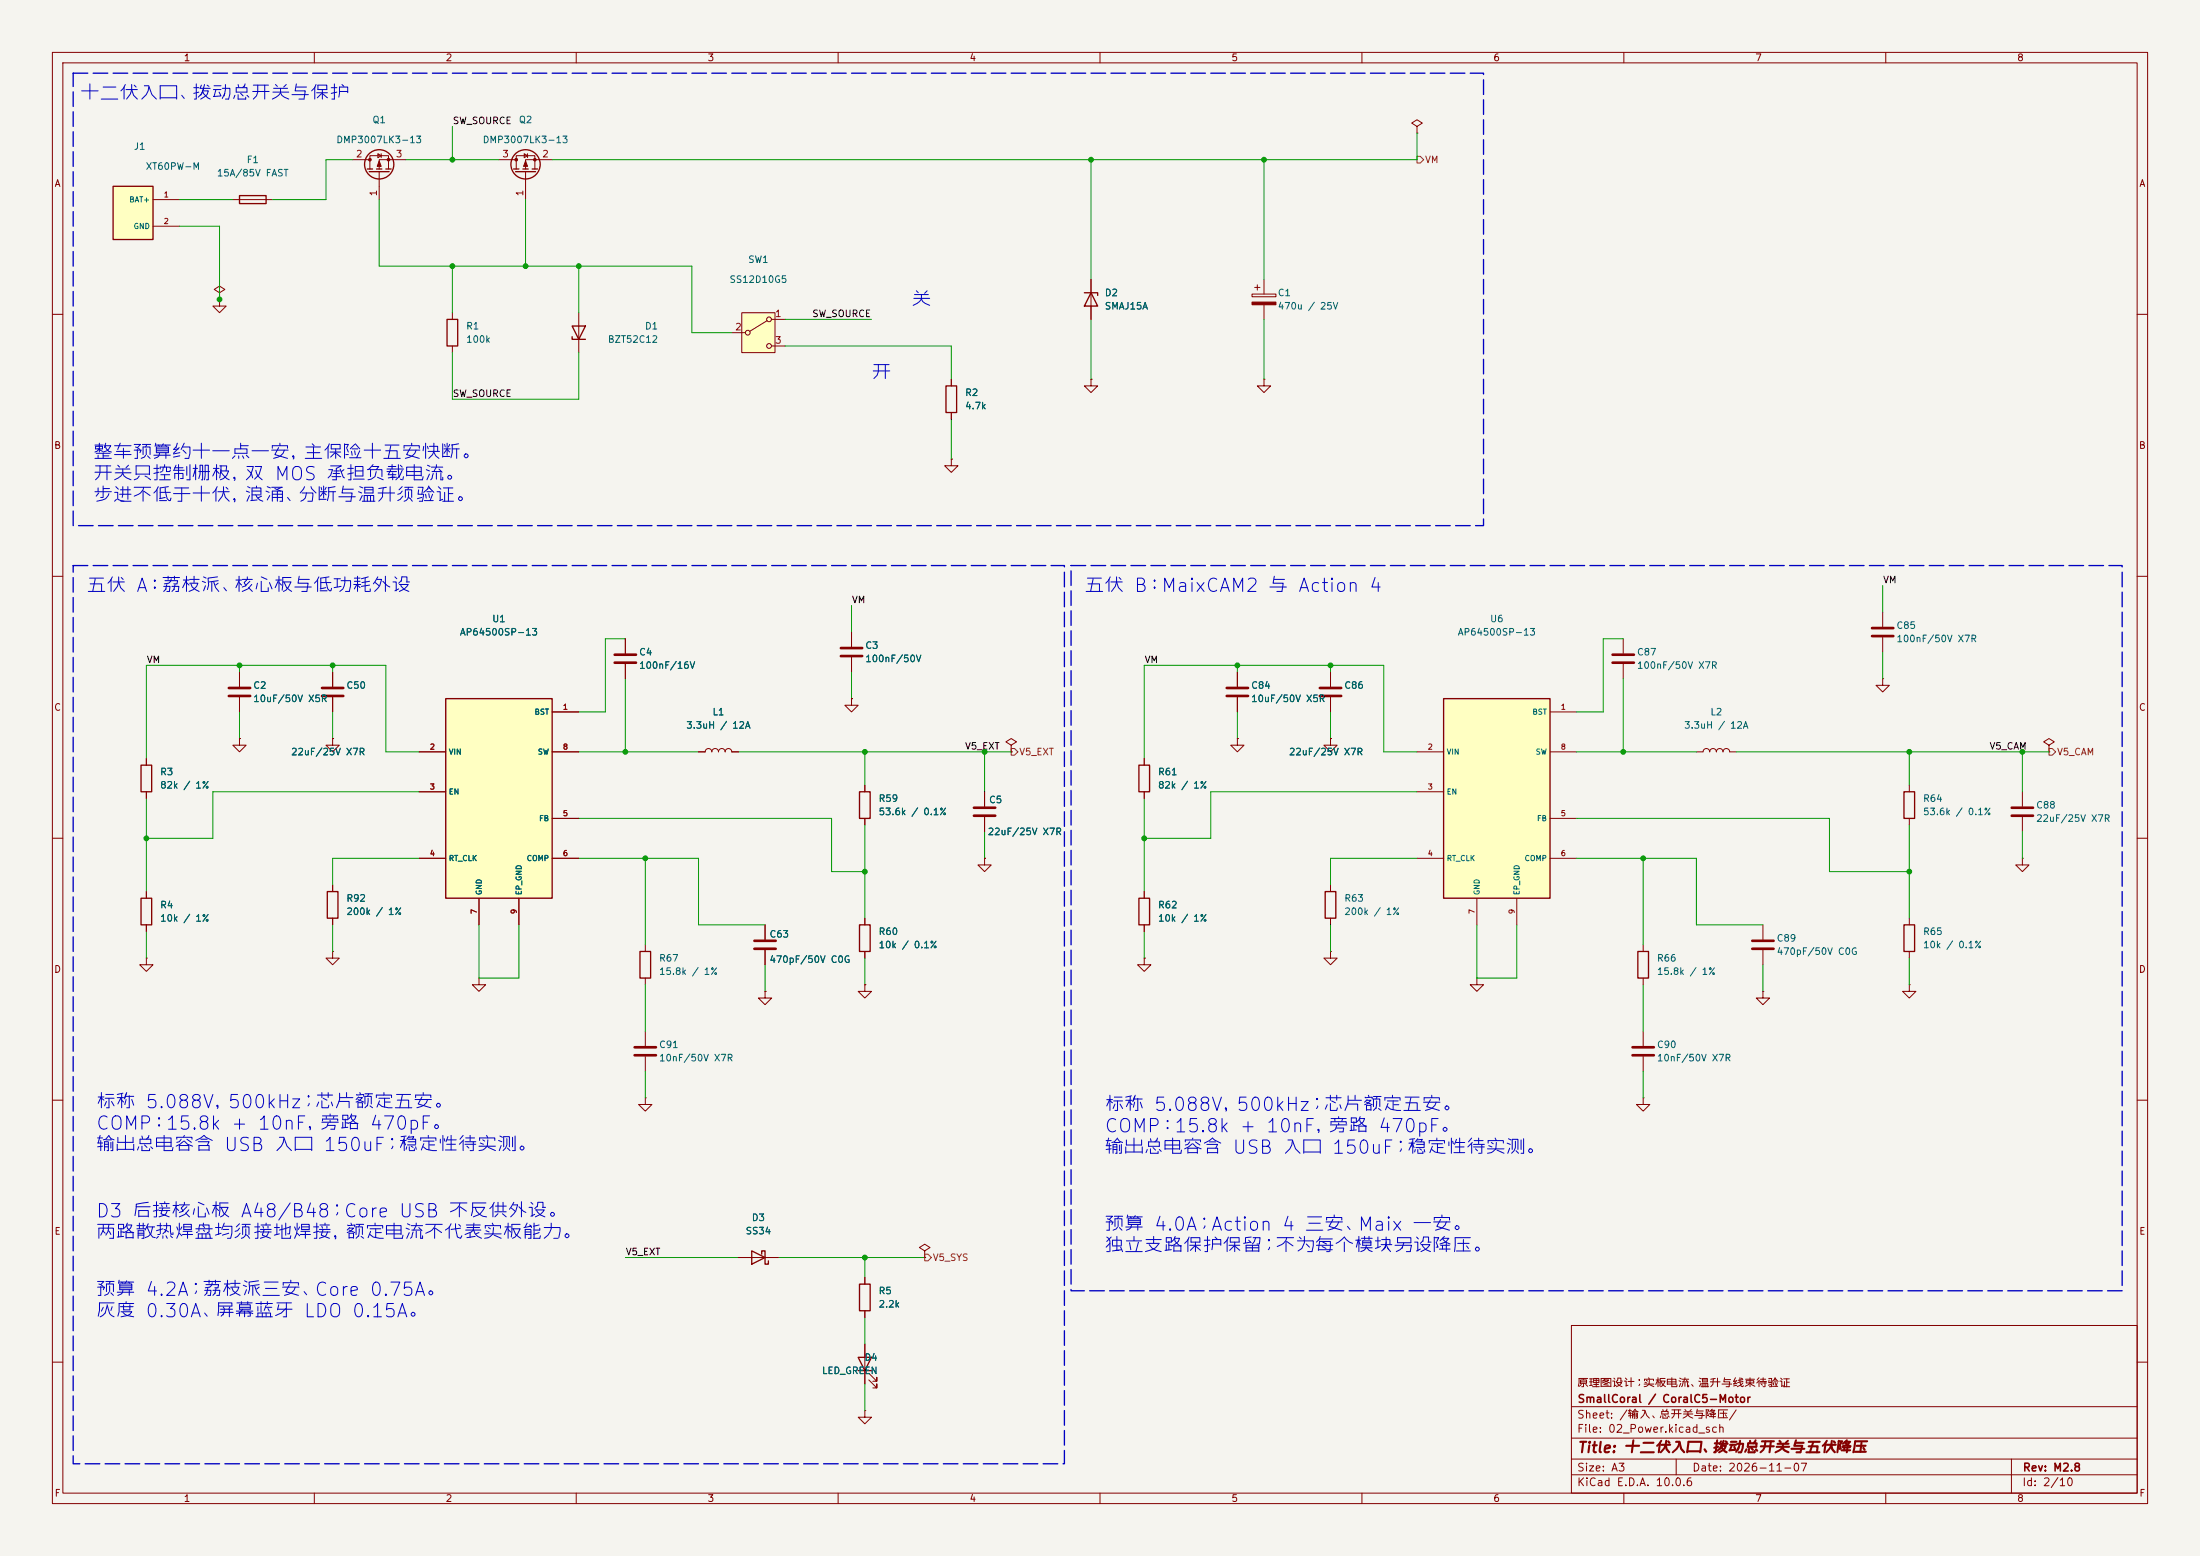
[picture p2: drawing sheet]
<svg xmlns="http://www.w3.org/2000/svg" width="420mm" height="297mm" viewBox="0 0 420 297" stroke-linecap="round" stroke-linejoin="round" font-family="sans-serif">
<path d="M0 0h420v297h-420z" fill="#f5f4ef" stroke="#f5f4ef" stroke-width=".19"/>
<g fill="none" stroke="#840000" stroke-width=".19">
<path d="M10 10h400v277h-400zM12 12h396v273h-396zM60 10v2M110 10v2M160 10v2M210 10v2M260 10v2M310 10v2M360 10v2M44.4 38.1h7.7M41.9 57.2v1.2h1.3l-1.3 1.3-1.3-1.3h1.3M41.9 57.2h.1"/>
<path d="M86.4 59.7v1.3M10 60h2M86.4 66v1.3M408 60h2M10 110h2M408 110h2M10 160h2M165.1 149.9v1.2M165.1 156.2v1.3M408 160h2M313.7 180.3v1.3M313.7 186.7v1.3"/>
<path d="M10 210h2M408 210h2M300 253h108v32h-108zM10 260h2M300 278.5h108M300 274.5h108M300 268.5h108M320 278.5v3M384 278.5v6.5M408 260h2M60 285v2M110 285v2"/>
<path d="M160 285v2M210 285v2M260 285v2M300 281.5h108M310 285v2M360 285v2"/>
</g>
<path d="M45.7 37.3h5.1v1.6h-5.1zM85.3 61h2.1v5h-2.1zM164.1 151.1h2v5.1h-2zM312.7 181.6h2v5.1h-2z" fill="none" stroke="#840000" stroke-width=".25"/>
<path d="M21.6 35.6h7.6v10.1h-7.6z" fill="#ffffc2"/>
<g fill="none" stroke="#840000" stroke-width=".25">
<path d="M21.6 35.6h7.6v10.1h-7.6zM70.1 32.3h1M70.5 32.8h3.8M71.9 32.3h1M73.7 32.3h1M98 32.3h1.1M98.4 32.8h3.8M99.8 32.3h1M101.6 32.3h1M26.9 146.1h2.1v5h-2.1zM217.4 146.1h2.1v5h-2.1zM26.9 171.5h2.1v5h-2.1z"/>
<path d="M62.5 170.2h2v5.1h-2zM217.4 171.5h2.1v5h-2.1zM253 170.2h2v5.1h-2zM122.2 181.6h2v5.1h-2zM143.5 238.8l2.5 1.2-2.5 1.3zM145.4 239.4v-.6h.6v2.5h.7v-.6M163.8 259.1h2.6l-1.3 2.5zM164.1 245.1h2v5.1h-2zM163.8 261.6h2.6"/>
<circle cx="72.4" cy="31.4" r="2.79"/>
<circle cx="100.3" cy="31.4" r="2.79"/>
</g>
<g fill="none" stroke="#840000" stroke-width=".19">
<path d="M29.2 38.1h5.1M67.3 30.5h3.3M70.6 32.3v-2.6h3.6v2.6M72.1 29.3l.7 .4-.7 .4zM72.4 32.8v5.3M72.8 29.3v.8M77.5 30.5h-5.1v1.8M95.2 30.5h3.4M98.6 32.3v-2.6h3.5v2.6M100.1 29.3l.6 .4-.6 .4zM100.3 32.8v5.3M100.7 29.3v.8"/>
<path d="M105.4 30.5h-5.1v1.8M270.5 24.1l1-.6-1-.6-1 .6 1 .6v1.3M270.5 25.4h.1M29.2 43.2h5.1M239 56.1h4.6v.5h-4.6zM239.5 54.9h1M240 54.4v1M241.3 53.3v2.8M241.3 58.2v2.8M208.3 72.4v1.3h1.2l-1.2 1.2-1.3-1.2h1.3M208.3 72.4h.1M241.3 72.4v1.3h1.3l-1.3 1.2-1.3-1.2h1.3"/>
<path d="M241.3 72.4h.1M45.7 128.3v2.8M45.7 133.1v2.8M63.5 128.3v2.8M63.5 133.1v2.8M162.6 133.4v1.2h1.2l-1.2 1.3-1.3-1.3h1.3M162.6 133.4h.1M236.2 128.3v2.8M236.2 133.1v2.8M254 128.3v2.8M254 133.1v2.8M27.9 144.8v1.3"/>
<path d="M27.9 151.1v1.3M45.7 141v1.2h1.3l-1.3 1.3-1.3-1.3h1.3M45.7 141h.1M63.5 141v1.2h1.3l-1.3 1.3-1.3-1.3h1.3M63.5 141h.1M133.3 143.5h1.3a.64 .64 0 0 1 .7-.6 .64 .64 0 0 1 .6 .6 .64 .64 0 0 1 .6-.6 .64 .64 0 0 1 .7 .6 .64 .64 0 0 1 .6-.6 .64 .64 0 0 1 .6 .6 .64 .64 0 0 1 .7-.6 .64 .64 0 0 1 .6 .6h1.3M218.4 144.8v1.3M218.4 151.1v1.3M236.2 141v1.2h1.3l-1.3 1.3-1.3-1.3h1.3M236.2 141h.1M254 141v1.2h1.3l-1.3 1.3-1.3-1.3h1.3M254 141h.1"/>
<path d="M391.2 142.2l1-.6-1-.6-1.1 .6 1.1 .6v1.3M391.2 143.5h.1M27.9 170.2v1.3M27.9 176.5v1.3M63.5 168.9v1.3M63.5 175.3v1.2M188 163.8v1.3h1.2l-1.2 1.3-1.3-1.3h1.3M188 163.8h.1M218.4 170.2v1.3M218.4 176.5v1.3M254 168.9v1.3M254 175.3v1.2"/>
<path d="M27.9 182.9v1.3h1.3l-1.3 1.2-1.2-1.2h1.2M27.9 182.9h.1M63.5 181.6v1.3h1.3l-1.3 1.3-1.3-1.3h1.3M63.5 181.6h.1M123.2 180.3v1.3M123.2 186.7v1.3M146 189.2v1.3h1.3l-1.3 1.3-1.2-1.3h1.2M146 189.2h.1M165.1 188v1.2h1.3l-1.3 1.3-1.3-1.3h1.3M165.1 188h.1M218.4 182.9v1.3h1.3l-1.3 1.2-1.2-1.2h1.2M218.4 182.9h.1"/>
<path d="M254 181.6v1.3h1.3l-1.3 1.3-1.3-1.3h1.3M254 181.6h.1M123.2 209.6v1.2h1.3l-1.3 1.3-1.3-1.3h1.3M123.2 209.6h.1M176.5 238.8l1-.7-1-.6-1 .6 1 .7v1.2M141 240h7.6M165.1 243.8v1.3M165.1 250.2v1.3M165.1 256.5v7.7M176.5 240h.1M165.9 263.4l1.5 1.5v-.7v.7h-.8M165.9 262.1l1.5 1.6v-.8v.8h-.8"/>
</g>
<path d="M43.7 131.3h4.1M43.7 132.8h4.1M61.5 131.3h4M61.5 132.8h4M234.2 131.3h4.1M234.2 132.8h4.1M252 131.3h4M252 132.8h4" fill="none" stroke="#840000" stroke-width=".51"/>
<g fill="#840000" stroke="#840000" stroke-width=".19">
<path d="M100.3 30.7l.4 1.1h-.8z"/>
<path d="M239 57.7h4.6v.5h-4.6z"/>
<path d="M72.4 30.7l.4 1.1h-.8z"/>
<circle cx="98.6" cy="30.5" r=".25"/>
<circle cx="102.1" cy="30.5" r=".25"/>
<circle cx="70.6" cy="30.5" r=".25"/>
<circle cx="74.2" cy="30.5" r=".25"/>
</g>
<path d="M85.1 133.4h20.3v38.1h-20.3z" fill="#ffffc2"/>
<path d="M207 55.9h2.5v.5M208.3 55.9l1.2 2.5h-2.5zM180.6 73.7h2v5h-2zM85.1 133.4h20.3v38.1h-20.3zM164.1 176.5h2v5.1h-2z" fill="none" stroke="#840000" stroke-width=".25"/>
<g fill="none" stroke="#840000" stroke-width=".19">
<path d="M41.9 55.9l1-.7-1-.6-1 .6 1 .7v1.3M41.9 57.2h.1M208.3 53.3v7.7M181.6 72.4v1.3M181.6 78.7v1.3M181.6 87.6v1.3h1.3l-1.3 1.3-1.3-1.3h1.3M181.6 87.6h.1M105.4 135.9h5.1M119.4 121.9v2.8M119.4 126.7v2.8M162.6 120.7v2.7M162.6 125.5v2.8"/>
<path d="M80 143.5h5.1M80 151.1h5.1M105.4 143.5h5.1M105.4 156.2h5.1M188 151.1v2.8M188 156v2.8M193 142.2l1.1-.6-1.1-.6-1 .6 1 .6v1.3M193 143.5h.1M80 163.8h5.1M91.4 171.5v5M99.1 171.5v5M105.4 163.8h5.1"/>
<path d="M146 176.5v2.8M165.1 175.3v1.2M91.4 186.7v1.3h1.3l-1.3 1.2-1.2-1.2h1.2M91.4 186.7h.1M123.2 196.9v2.7M146 181.4v2.8M165.1 181.6v1.3M123.2 201.7v2.8M165.1 269.2v1.3h1.3l-1.3 1.3-1.3-1.3h1.3M165.1 269.2h.1"/>
</g>
<path d="M117.3 125h4.1M117.3 126.5h4.1M160.5 123.7h4.1M160.5 125.2h4.1M185.9 154.2h4.1M185.9 155.7h4.1M144 179.6h4.1M121.2 199.9h4M144 181.1h4.1M121.2 201.4h4" fill="none" stroke="#840000" stroke-width=".51"/>
<path d="M141.6 59.7h6.4v7.6h-6.4z" fill="#ffffc2"/>
<g fill="none" stroke="#840000" stroke-width=".19">
<path d="M110.5 59.7v7.6M141.6 59.7h6.4v7.6h-6.4zM139.7 63.5h2.5M146.4 61.2l-3.3 2M147.3 61h2.6M147.3 66h2.6M309.9 121.9v2.8M309.9 126.7v2.8M386.1 151.1v2.8M386.1 156v2.8M281.9 186.7v1.3h1.3l-1.3 1.2-1.2-1.2h1.2M281.9 186.7h.1"/>
<circle cx="142.7" cy="63.5" r=".46"/>
<circle cx="146.8" cy="61" r=".46"/>
<circle cx="146.8" cy="66" r=".46"/>
</g>
<path d="M109.2 64.3v.5h2.6M109.2 62.2h2.6l-1.3 2.6z" fill="none" stroke="#840000" stroke-width=".25"/>
<path d="M307.8 125h4.1M307.8 126.5h4.1M384 154.2h4.1M384 155.7h4.1" fill="none" stroke="#840000" stroke-width=".51"/>
<path d="M275.6 133.4h20.3v38.1h-20.3z" fill="#ffffc2"/>
<path d="M275.6 133.4h20.3v38.1h-20.3zM363.5 151.1h2v5.1h-2zM363.5 176.5h2v5.1h-2z" fill="none" stroke="#840000" stroke-width=".25"/>
<g fill="none" stroke="#840000" stroke-width=".19">
<path d="M41.9 57.2h.1M208.3 53.3v2.6M208.3 58.4v2.6M181.6 72.4v1.3M181.6 78.7v1.3M208.3 72.4h.1M181.6 87.6h.1M359.4 116.8v2.8M45.7 128.3v2.8M45.7 133.1v2.8M63.5 128.3v2.8M63.5 133.1v2.8"/>
<path d="M105.4 135.9h5.1M119.4 121.9v2.8M119.4 126.7v2.8M162.6 133.4h.1M162.6 120.7v2.7M162.6 125.5v2.8M236.2 128.3v2.8M236.2 133.1v2.8M254 128.3v2.8M254 133.1v2.8M295.9 135.9h5.1M359.4 129.5v1.3h1.3l-1.3 1.3-1.3-1.3h1.3"/>
<path d="M359.4 129.5h.1M359.4 121.7v2.8M27.9 144.8v1.3M27.9 151.1v1.3M45.7 141h.1M63.5 141h.1M80 143.5h5.1M80 151.1h5.1M105.4 143.5h5.1M105.4 156.2h5.1M133.3 143.5h1.3M139.7 143.5h1.3"/>
<path d="M165.1 149.9v1.2M165.1 156.2v1.3M188 151.1v2.8M188 156v2.8M193 143.5h.1M218.4 144.8v1.3M218.4 151.1v1.3M236.2 141h.1M254 141h.1M270.5 143.5h5.1M270.5 151.1h5.1M295.9 143.5h5.1"/>
<path d="M295.9 156.2h5.1M323.8 143.5h1.3a.64 .64 0 0 1 .7-.6 .64 .64 0 0 1 .6 .6 .64 .64 0 0 1 .6-.6 .64 .64 0 0 1 .7 .6 .64 .64 0 0 1 .6-.6 .64 .64 0 0 1 .6 .6 .64 .64 0 0 1 .7-.6 .64 .64 0 0 1 .6 .6h1.3M364.5 149.9v1.2M364.5 156.2v1.3M27.9 170.2v1.3M27.9 176.5v1.3M63.5 168.9v1.3M63.5 175.3v1.2M80 163.8h5.1M91.4 171.5v5M99.1 171.5v5M105.4 163.8h5.1"/>
<path d="M146 176.5v2.8M165.1 175.3v1.2M188 163.8h.1M218.4 170.2v1.3M218.4 176.5v1.3M270.5 163.8h5.1M281.9 171.5v5M289.6 171.5v5M295.9 163.8h5.1M336.5 176.5v2.8M364.5 175.3v1.2M386.1 163.8v1.3h1.2l-1.2 1.3-1.3-1.3h1.3"/>
<path d="M386.1 163.8h.1M146 189.2h.1M146 181.4v2.8M165.1 188h.1M165.1 181.6v1.3M218.4 182.9h.1M313.7 196.9v2.7M336.5 189.2v1.3h1.3l-1.3 1.3-1.2-1.3h1.2M336.5 189.2h.1M336.5 181.4v2.8M364.5 188v1.2h1.3l-1.3 1.3-1.3-1.3h1.3M364.5 188h.1"/>
<path d="M364.5 181.6v1.3M313.7 209.6v1.2h1.3l-1.3 1.3-1.3-1.3h1.3M313.7 209.6h.1M313.7 201.7v2.8M141 240h2.5M146 240h2.6M165.1 243.8v1.3M165.1 250.2v1.3M165.1 256.5v2.6M176.5 240h.1M165.1 261.6v2.6"/>
</g>
<path d="M357.4 119.9h4M357.4 121.4h4M334.5 179.6h4.1M311.7 199.9h4M334.5 181.1h4.1M311.7 201.4h4" fill="none" stroke="#840000" stroke-width=".51"/>
<path d="M270.5 29.8h.6l.7 .7-.7 .6h-.6zM193 142.9h.7l.6 .6-.6 .6h-.7zM391.2 142.9h.6l.6 .6-.6 .6h-.6zM176.5 239.4h.7l.6 .6-.6 .7h-.7z" fill="none" stroke="#725600" stroke-width=".19"/>
<g fill="none" stroke="#009600" stroke-width=".19">
<path d="M34.3 38.1h10.1M67.3 30.5h-5.1v7.6h-10.1M72.4 38.1v12.7h59.7v12.7h7.6M77.5 30.5h17.7M86.4 24.1v6.4M100.3 38.1v12.7M208.3 30.5v22.8M241.3 30.5v22.8M270.5 25.4v5.1h-165.1M34.3 43.2h7.6v14M86.4 50.8v8.9M110.5 50.8v8.9"/>
<path d="M86.4 67.3v8.9h24.1v-8.9M149.9 66h31.7v6.4M149.9 61h16.5M208.3 61v11.4M241.3 61v11.4M181.6 80v7.6M162.6 115.6v5.1M359.4 111.8v5M45.7 127v1.3M45.7 135.9v5.1M63.5 127v1.3M63.5 135.9v5.1"/>
<path d="M119.4 129.5v14M119.4 121.9h-3.8v14h-5.1M162.6 128.3v5.1M236.2 127v1.3M236.2 135.9v5.1M254 127v1.3M254 135.9v5.1M309.9 121.9h-3.8v14h-5.1M309.9 129.5v14M359.4 124.5v5M27.9 152.4v17.8M80 143.5h-6.3v-16.5h-45.8v17.8"/>
<path d="M80 151.1h-39.4v8.9h-12.7M110.5 143.5h22.8M110.5 156.2h48.2v10.2h6.4M141 143.5h52M165.1 143.5v6.4M165.1 157.5v17.8M188 143.5v7.6M188 158.8v5M218.4 152.4v17.8M270.5 143.5h-6.3v-16.5h-45.8v17.8M270.5 151.1h-39.4v8.9h-12.7M301 143.5h22.8"/>
<path d="M301 156.2h48.2v10.2h15.3M331.5 143.5h59.7M364.5 143.5v6.4M364.5 157.5v17.8M386.1 143.5v7.6M386.1 158.8v5M27.9 177.8v5.1M63.5 176.5v5.1M80 163.8h-16.5v5.1M91.4 176.5v10.2h7.7v-10.2M110.5 163.8h22.8v12.7h12.7M123.2 163.8v16.5"/>
<path d="M218.4 177.8v5.1M254 176.5v5.1M270.5 163.8h-16.5v5.1M281.9 176.5v10.2h7.7v-10.2M301 163.8h22.8v12.7h12.7M313.7 163.8v16.5M123.2 188v8.9M146 184.2v5M165.1 182.9v5.1M313.7 188v8.9M336.5 184.2v5M364.5 182.9v5.1"/>
<path d="M123.2 204.5v5.1M313.7 204.5v5.1M119.4 240h21.6M148.6 240h27.9M165.1 240v3.8M165.1 251.5v5M165.1 264.2v5"/>
</g>
<path d="M14 14h269.2v86.3h-269.2zM14 108h189.2v171.4h-189.2zM204.5 108h200.6v138.4h-200.6z" fill="none" stroke="#0000c2" stroke-width=".25" stroke-dasharray="2.8 1"/>
<g fill="#009600" stroke="#009600" stroke-width=".19">
<circle cx="100.3" cy="50.8" r=".46"/>
<circle cx="86.4" cy="50.8" r=".46"/>
<circle cx="86.4" cy="30.5" r=".46"/>
<circle cx="110.5" cy="50.8" r=".46"/>
<circle cx="41.9" cy="57.2" r=".46"/>
<circle cx="63.5" cy="127" r=".46"/>
<circle cx="45.7" cy="127" r=".46"/>
<circle cx="27.9" cy="160" r=".46"/>
<circle cx="188" cy="143.5" r=".46"/>
<circle cx="119.4" cy="143.5" r=".46"/>
<circle cx="123.2" cy="163.8" r=".46"/>
<circle cx="165.1" cy="166.4" r=".46"/>
<circle cx="165.1" cy="240" r=".46"/>
<circle cx="165.1" cy="143.5" r=".46"/>
<circle cx="241.3" cy="30.5" r=".46"/>
<circle cx="208.3" cy="30.5" r=".46"/>
<circle cx="236.2" cy="127" r=".46"/>
<circle cx="254" cy="127" r=".46"/>
<circle cx="218.4" cy="160" r=".46"/>
<circle cx="364.5" cy="166.4" r=".46"/>
<circle cx="364.5" cy="143.5" r=".46"/>
<circle cx="313.7" cy="163.8" r=".46"/>
<circle cx="309.9" cy="143.5" r=".46"/>
<circle cx="386.1" cy="143.5" r=".46"/>
</g>
<g font-size="2.5" fill="#0000c2">
<text x="15.1" y="19.7">十二伏入口、拨动总开关与保护</text>
<text x="173.8" y="59.1">关</text>
<text x="166.2" y="73">开</text>
<text x="17.6" y="88.3">整车预算约十一点一安，主保险十五安快断。</text>
<text x="17.6" y="92.4">开关只控制栅极，双 MOS 承担负载电流。</text>
<text x="17.6" y="96.4">步进不低于十伏，浪涌、分断与温升须验证。</text>
<text x="16.4" y="113.7">五伏 A：荔枝派、核心板与低功耗外设</text>
<text x="206.9" y="113.7">五伏 B：MaixCAM2 与 Action 4</text>
<text x="18.1" y="212.2">标称 5.088V，500kHz；芯片额定五安。</text>
<text x="210.7" y="212.7">标称 5.088V，500kHz；芯片额定五安。</text>
<text x="18.1" y="216.3">COMP：15.8k + 10nF，旁路 470pF。</text>
<text x="18.1" y="220.4">输出总电容含 USB 入口 150uF；稳定性待实测。</text>
<text x="210.7" y="216.8">COMP：15.8k + 10nF，旁路 470pF。</text>
<text x="210.7" y="220.9">输出总电容含 USB 入口 150uF；稳定性待实测。</text>
<text x="18.1" y="233">D3 后接核心板 A48/B48；Core USB 不反供外设。</text>
<text x="18.1" y="237.1">两路散热焊盘均须接地焊接，额定电流不代表实板能力。</text>
<text x="210.7" y="235.6">预算 4.0A；Action 4 三安、Maix 一安。</text>
<text x="210.7" y="239.7">独立支路保护保留；不为每个模块另设降压。</text>
<text x="18.1" y="248">预算 4.2A；荔枝派三安、Core 0.75A。</text>
<text x="18.1" y="252.1">灰度 0.30A、屏幕蓝牙 LDO 0.15A。</text>
</g>
<text font-size="2" fill="#840000" x="301" y="277.8">Title: 十二伏入口、拨动总开关与五伏降压</text>
<g font-size="1.5" fill="#840000">
<text x="300.9" y="265.1">原理图设计；实板电流、温升与线束待验证</text>
<text x="301" y="268.1">SmallCoral / CoralC5-Motor</text>
<text x="300.9" y="273.8">File: 02_Power.kicad_sch</text>
<text x="300.9" y="271.1">Sheet: /输入、总开关与降压/</text>
<text x="300.9" y="281.2">Size: A3</text>
<text x="322.9" y="281.2">Date: 2026-11-07</text>
<text x="386" y="281.2">Rev: M2.8</text>
<text x="300.9" y="284">KiCad E.D.A. 10.0.6</text>
<text x="385.9" y="284">Id: 2/10</text>
</g>
<g font-size="1.3" fill="#840000">
<text x="35" y="12">1</text>
<text x="85" y="12">2</text>
<text x="135" y="12">3</text>
<text x="185" y="12">4</text>
<text x="235" y="12">5</text>
<text x="285" y="12">6</text>
<text x="335" y="12">7</text>
<text x="385" y="12">8</text>
<text x="10.3" y="36">A</text>
<text x="408.3" y="36">A</text>
<text x="10.2" y="86">B</text>
<text x="408.2" y="86">B</text>
<text x="10.2" y="136">C</text>
<text x="408.2" y="136">C</text>
<text x="10.2" y="186">D</text>
<text x="408.2" y="186">D</text>
<text x="10.3" y="236">E</text>
<text x="408.3" y="236">E</text>
<text x="10.3" y="286">F</text>
<text x="35" y="287">1</text>
<text x="85" y="287">2</text>
<text x="135" y="287">3</text>
<text x="185" y="287">4</text>
<text x="235" y="287">5</text>
<text x="285" y="287">6</text>
<text x="335" y="287">7</text>
<text x="385" y="287">8</text>
<text x="408.3" y="286">F</text>
</g>
<g font-size="1.3" fill="#006464">
<text x="71" y="23.8">Q1</text>
<text x="98.9" y="23.8">Q2</text>
<text x="25.5" y="28.9">J1</text>
<text x="64.1" y="27.6">DMP3007LK3-13</text>
<text x="92" y="27.6">DMP3007LK3-13</text>
<text x="27.7" y="32.7">XT60PW-M</text>
<text x="41.3" y="34">15A/85V FAST</text>
<text x="47" y="31.4">F1</text>
<text x="142.7" y="50.5">SW1</text>
<text x="139.1" y="54.3">SS12D10G5</text>
<text x="210.8" y="56.8">D2</text>
<text x="210.8" y="59.4">SMAJ15A</text>
<text x="243.8" y="56.8">C1</text>
<text x="243.8" y="59.4">470u / 25V</text>
<text x="88.9" y="63.2">R1</text>
<text x="88.9" y="65.7">100k</text>
<text x="115.9" y="65.7">BZT52C12</text>
<text x="123" y="63.2">D1</text>
<text x="184.1" y="75.9">R2</text>
<text x="184.1" y="78.4">4.7k</text>
<text x="93.9" y="119.1">U1</text>
<text x="284.4" y="119.1">U6</text>
<text x="87.7" y="121.6">AP64500SP-13</text>
<text x="121.9" y="125.4">C4</text>
<text x="165.1" y="124.2">C3</text>
<text x="278.2" y="121.6">AP64500SP-13</text>
<text x="312.4" y="125.4">C87</text>
<text x="361.9" y="120.3">C85</text>
<text x="361.9" y="122.9">100nF/50V X7R</text>
<text x="48.2" y="131.8">C2</text>
<text x="66" y="131.8">C50</text>
<text x="121.9" y="128">100nF/16V</text>
<text x="165.1" y="126.7">100nF/50V</text>
<text x="238.7" y="131.8">C84</text>
<text x="256.5" y="131.8">C86</text>
<text x="312.4" y="128">100nF/50V X7R</text>
<text x="48.2" y="134.3">10uF/50V X5R</text>
<text x="135.9" y="136.9">L1</text>
<text x="238.7" y="134.3">10uF/50V X5R</text>
<text x="326.4" y="136.9">L2</text>
<text x="130.9" y="139.4">3.3uH / 12A</text>
<text x="321.4" y="139.4">3.3uH / 12A</text>
<text x="30.5" y="148.3">R3</text>
<text x="55.5" y="144.5">22uF/25V X7R</text>
<text x="221" y="148.3">R61</text>
<text x="246" y="144.5">22uF/25V X7R</text>
<text x="30.5" y="150.8">82k / 1%</text>
<text x="167.6" y="153.4">R59</text>
<text x="167.6" y="155.9">53.6k / 0.1%</text>
<text x="188.7" y="153.6">C5</text>
<text x="221" y="150.8">82k / 1%</text>
<text x="367" y="153.4">R64</text>
<text x="367" y="155.9">53.6k / 0.1%</text>
<text x="388.6" y="154.6">C88</text>
<text x="188.5" y="159.7">22uF/25V X7R</text>
<text x="388.6" y="157.2">22uF/25V X7R</text>
<text x="30.5" y="173.7">R4</text>
<text x="66" y="172.4">R92</text>
<text x="221" y="173.7">R62</text>
<text x="256.5" y="172.4">R63</text>
<text x="30.5" y="176.2">10k / 1%</text>
<text x="66" y="175">200k / 1%</text>
<text x="146.8" y="179.3">C63</text>
<text x="167.6" y="178.8">R60</text>
<text x="221" y="176.2">10k / 1%</text>
<text x="256.5" y="175">200k / 1%</text>
<text x="367" y="178.8">R65</text>
<text x="125.7" y="183.8">R67</text>
<text x="146.8" y="184.1">470pF/50V C0G</text>
<text x="167.6" y="181.3">10k / 0.1%</text>
<text x="316.2" y="183.8">R66</text>
<text x="339.1" y="180">C89</text>
<text x="339.1" y="182.6">470pF/50V C0G</text>
<text x="367" y="181.3">10k / 0.1%</text>
<text x="125.7" y="186.4">15.8k / 1%</text>
<text x="316.2" y="186.4">15.8k / 1%</text>
<text x="125.7" y="200.4">C91</text>
<text x="125.7" y="202.9">10nF/50V X7R</text>
<text x="316.2" y="200.4">C90</text>
<text x="316.2" y="202.9">10nF/50V X7R</text>
<text x="143.4" y="233.4">D3</text>
<text x="142.2" y="235.9">SS34</text>
<text x="167.6" y="247.3">R5</text>
<text x="167.6" y="249.9">2.2k</text>
<text x="156.8" y="262.6">LED_GREEN</text>
<text x="164.9" y="260">D4</text>
</g>
<g font-size="1.3" fill="#0f0f0f">
<text x="86.3" y="24">SW_SOURCE</text>
<text x="155" y="60.8">SW_SOURCE</text>
<text x="86.3" y="76.1">SW_SOURCE</text>
<text x="359.4" y="111.6">VM</text>
<text x="162.5" y="115.4">VM</text>
<text x="27.9" y="126.9">VM</text>
<text x="218.4" y="126.9">VM</text>
<text x="184.1" y="143.4">V5_EXT</text>
<text x="379.7" y="143.4">V5_CAM</text>
<text x="119.4" y="239.9">V5_EXT</text>
</g>
<g font-size="1.3" fill="#a90000">
<text x="67.8" y="30.3">2</text>
<text x="75.5" y="30.3">3</text>
<text x="95.8" y="30.3">3</text>
<text x="103.4" y="30.3">2</text>
<text x="72.3" y="37.6" transform="rotate(-90 72.3 37.6)">1</text>
<text x="100.2" y="37.6" transform="rotate(-90 100.2 37.6)">1</text>
<text x="140.2" y="63.4">2</text>
<text x="147.9" y="60.8">1</text>
<text x="147.9" y="65.9">3</text>
</g>
<g font-size="1.3" fill="#725600">
<text x="271.9" y="31.4">VM</text>
<text x="194.5" y="144.5">V5_EXT</text>
<text x="392.6" y="144.5">V5_CAM</text>
<text x="178" y="241">V5_SYS</text>
</g>
<g font-size="1" fill="#006464">
<text x="24.6" y="38.9">BAT+</text>
<text x="25.4" y="43.9">GND</text>
<text x="102" y="136.7">BST</text>
<text x="292.5" y="136.7">BST</text>
<text x="85.6" y="144.3">VIN</text>
<text x="102.6" y="144.3">SW</text>
<text x="276.1" y="144.3">VIN</text>
<text x="293.1" y="144.3">SW</text>
<text x="85.6" y="151.9">EN</text>
<text x="276.1" y="151.9">EN</text>
<text x="102.8" y="157">FB</text>
<text x="293.3" y="157">FB</text>
<text x="85.6" y="164.6">RT_CLK</text>
<text x="100.5" y="164.6">COMP</text>
<text x="276.1" y="164.6">RT_CLK</text>
<text x="291" y="164.6">COMP</text>
<text x="92.2" y="171" transform="rotate(-90 92.2 171)">GND</text>
<text x="99.8" y="171" transform="rotate(-90 99.8 171)">EP_GND</text>
<text x="282.7" y="171" transform="rotate(-90 282.7 171)">GND</text>
<text x="290.3" y="171" transform="rotate(-90 290.3 171)">EP_GND</text>
</g>
<g font-size="1" fill="#a90000">
<text x="31.2" y="37.9">1</text>
<text x="31.2" y="43">2</text>
<text x="107.4" y="135.7">1</text>
<text x="297.9" y="135.7">1</text>
<text x="82" y="143.3">2</text>
<text x="107.4" y="143.3">8</text>
<text x="272.5" y="143.3">2</text>
<text x="297.9" y="143.3">8</text>
<text x="82" y="150.9">3</text>
<text x="272.5" y="150.9">3</text>
<text x="107.4" y="156">5</text>
<text x="297.9" y="156">5</text>
<text x="82" y="163.6">4</text>
<text x="107.4" y="163.6">6</text>
<text x="272.5" y="163.6">4</text>
<text x="297.9" y="163.6">6</text>
<text x="91.3" y="174.6" transform="rotate(-90 91.3 174.6)">7</text>
<text x="98.9" y="174.6" transform="rotate(-90 98.9 174.6)">9</text>
<text x="281.8" y="174.6" transform="rotate(-90 281.8 174.6)">7</text>
<text x="289.4" y="174.6" transform="rotate(-90 289.4 174.6)">9</text>
</g>
</svg>
